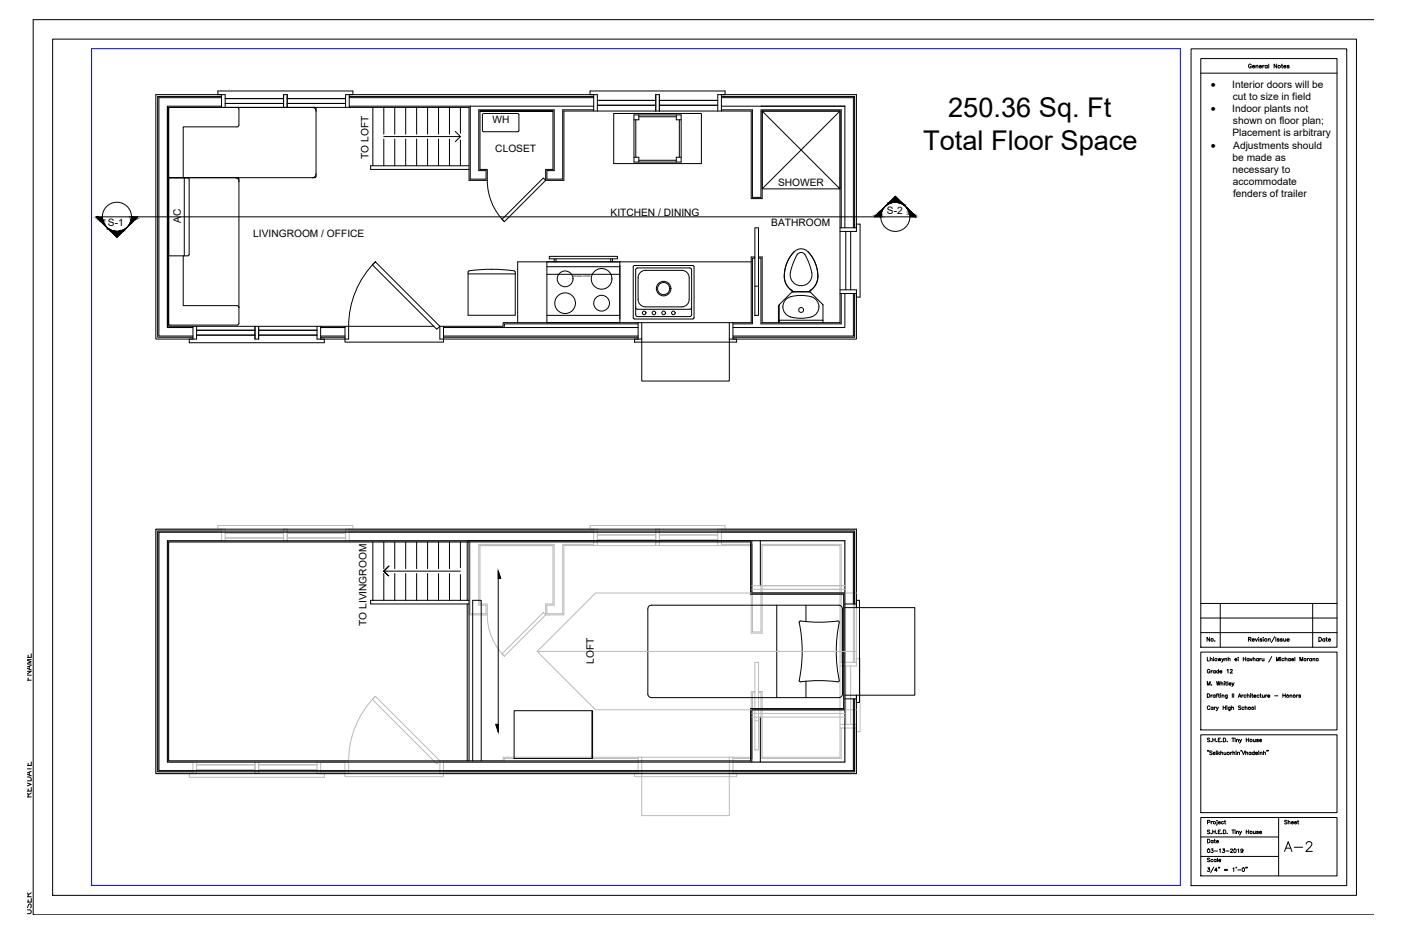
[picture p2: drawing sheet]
<svg xmlns="http://www.w3.org/2000/svg" width="914mm" height="610mm" viewBox="0 0 914 610" stroke-linecap="round" stroke-linejoin="round" font-family="sans-serif">
<!-- layer: Viewport -->
<path d="M60 32h710v546h-710z" fill="none" stroke="#00f" stroke-width=".65"/>
<!-- layer: 0 -->
<g fill="none" stroke="#000" stroke-width=".65">
<path d="M897 13h-875v584h875M34 26h851v558h-851zM777 32h102v546h-102zM784 38h89v384h-89zM784 48h89M109 69v145h17h-17v-145h36M111 70l-1 1v44l1 1M142 62v-3h88v3M145 63h-42v157h23M145 64h-41v155h22M145 62v8M147 70v-8h-45v159h24v-8"/>
<path d="M147 68h38M147 64h38M155 70l1 1v11l-1 1h-35v33M185 70v-8h2v8M187 68h39M187 64h39M204 70l1 1 1 1M205 70l1 1v44v1h-95M226 70v-8h164v10M228 69h159M228 63h159M228 64h159"/>
<path d="M228 62v8M243 70v38M250 70v18M258 70v18M265 70v18M272 70v18M279 70v18M286 70v18M293 70v18M301 70v17M307 69v48h10v-6h-5v-39h50v39h-5v6h10v-45h20M313 72v39h5v7"/>
<path d="M315 74h23l1 1v10l-1 1h-23v-1zM361 72h-48h48M361 72v39h-5v7l-1-2-27 27 1 2M385 62v-3h88v3M387 62v10M390 69h38M390 66h38M401 74h57v33h-57zM428 72v-10h2v10M430 69h38M430 66h38M468 72v-10h91v89h-11"/>
<path d="M471 72h20v57h6v-57h52v77M471 63h87v86M471 64h86v85M471 69h80v80M471 62v10M497 72h51v139h-51v-43h-2M497 72v51h51v-51h-51l51 51M497 72v58h-7v-58h-122v46h-12l-27 27M548 72l-51 51M250 91v17M258 91v17M265 91v17"/>
<path d="M272 91v17M279 91v17M286 91v17M293 91v17M297 86l4 3h-51M301 89l-4 4M301 91v17M110 116h13v1v49v1h-13zM111 116h-1M120 116v51M154 116l1 1 1 1M155 116l1 1v94l-1 1h-44h-1v-95"/>
<path d="M206 114v1l-2 1M306 108h-64v3h64M318 118a38 38 0 0 0 11 27M318 118h-12v-48h-196v143h118M63 142l13 13 14-13M67 142h531l-14-14-13 14M493 149h2v57h-2zM548 149h11M552 151v38M555 151v38M559 146h2v48h-2v-5h-11M120 167v32h35l1 2"/>
<path d="M245 171a60 60 0 0 0-17 42M245 171l42 42-2 2-42-42zM306 179h30M306 177a81 81 0 0 1 30 0v29h-30zM321 176h.1M357 171v40h48v-40M357 174h48M359 167h44v2h-44zM362 169v2M363 169v2M399 169v2M400 169v2"/>
<path d="M414 174h39v34h-39zM415 175h36v1v30l-1 1-35-1v-1v-29zM418 178l2-1 1-1h24a5 5 0 0 1 5 5v15a5 5 0 0 1-5 4h-24a5 5 0 0 1-5-4v-15zM490 171h-152v40M493 168h-3v43h-162v2h-41v8h129v-10M493 169h-2v42h-13M495 169h2v42h52v-19M493 187h2M548 192h11M551 192v22h-73M557 192v27h-79M558 192v28h-80"/>
<path d="M559 192v29h-81v-10M128 213v8h-4v3h88v-3M128 216h38M128 219h38M166 213v8h3v-8M169 216h38M169 219h38M207 213v8h21v-8M209 219h16M209 214h16M209 213v8M225 213v10h64v-10"/>
<path d="M228 213h55M289 219h127M329 214h87M357 206h48M415 201l1 1h34l1-1M416 211h-87v3h-40M419 211v10h-5v2h67v-2h-5v-10M209 220h16M289 220h127M109 353h442v144h-442zM110 354h380v34h61v74h-61v35h-380zM243 354v38"/>
<path d="M250 354v17M258 354v17M265 354v17M272 354v17M279 354v17M286 354v17M293 354v17M301 354v17M305 354v38M306 354v143M491 353v34h60M496 353v29"/>
<path d="M250 373l4 3-4-3 4-4-4 4h51M250 374v18M258 374v18M265 374v18M272 374v18M279 374v18M286 374v18M293 374v18M301 375v17M325 378h2l-2-5v105l-1-5h1M305 394v103M306 392h-64v2h64"/>
<path d="M424 396l1-1h123l2 2v57l-3 1h-123l-1-2v-56zM507 395v60M526 395v11M551 397h8v-52h-457v160h457v-51M551 394h8M557 394v-47h-453v156h453v-47M558 394v-47h-455v157h455v-48M559 392h2v67h-2v-5h-8M784 394h89M796 394v28M857 394v28M522 405l12 1 13-1"/>
<path d="M522 405v1a110 110 0 0 1 0 39 130 130 0 0 1 26 0 110 110 0 0 1 0-39l-1-1M784 403h89M784 413h89M815 417h1v-1h-1v3M816 417l1 2M817 418h2a.8 .8 0 0 0-1-1 .8 .8 0 0 0-1 1 .8 .8 0 0 0 1 0h1M819 417l1 2 1-2M821 416h.1M821 417v2M824 417h-2l2 1h-2M824 416h.1M825 417v2"/>
<path d="M828 417h1v2M828 417v2M832 416l-2 3M833 416v3M835 417h-1l1 1h-1M837 417h-1l1 1h-1M838 417v1h1M839 417v2M840 418h1a.8 .8 0 0 0-1-1 .8 .8 0 0 0 0 1 .8 .8 0 0 0 1 0M784 426h89v50h-89zM788 429v2h1M790 437a.9 .9 0 0 0-1 0 .9 .9 0 0 0-1 1 .8 .8 0 0 0 1 1 .8 .8 0 0 0 1-1h-1"/>
<path d="M790 430h1v1M790 429v2M790 438v1M791 438h-1M792 429h.1M792 430v1M793 438a.8 .8 0 0 0-1 0 .8 .8 0 0 0 0 1 .8 .8 0 0 0 1 0M793 438v1M795 430v1l1-1v1l1-1M795 438a.8 .8 0 0 0-1 0 .8 .8 0 0 0 0 1 .8 .8 0 0 0 1 0M795 437v2M796 438h2a1 1 0 0 0-2 0 .8 .8 0 0 0 0 1 1 1 0 0 0 2 0"/>
<path d="M797 430l1 1 1-1M798 431l-1 1M799 430h2v1M799 430v1M801 437v2M802 430h1v1M802 429v2M803 437h1l-1 2h1M806 430h1a.8 .8 0 0 0-1 0 .8 .8 0 0 0 0 1 .8 .8 0 0 0 1 0M808 429h.1M808 430v1M811 429v2"/>
<path d="M811 430h2M813 429v2M815 430a.8 .8 0 0 0-1 0 .8 .8 0 0 0 0 1 .8 .8 0 0 0 1 0M815 430v1M816 430l1 1v-1M818 430h1v1M818 429v2M821 430a.8 .8 0 0 0-1 0 .8 .8 0 0 0 0 1 .8 .8 0 0 0 1 0M821 430v1M822 430v1M823 430h-1M824 430v1h1"/>
<path d="M825 430v1M830 429l-2 3M833 431v-2l1 2 1-2v2M836 429h.1M836 430v1M838 430a.8 .8 0 0 0-1 0 .8 .8 0 0 0 0 1 .8 .8 0 0 0 1 0M839 430h1v1M839 429v2M842 430a.8 .8 0 0 0-1 0 .8 .8 0 0 0 0 1 .8 .8 0 0 0 1 0M842 430v1M843 430h1a.8 .8 0 0 0-1 0 .8 .8 0 0 0 0 1 .8 .8 0 0 0 1 0M845 429v2"/>
<path d="M848 431v-2l1 2 1-2v2M853 430v1M854 430h-1M856 430a.8 .8 0 0 0-1 0 .8 .8 0 0 0 0 1 .8 .8 0 0 0 1 0M856 430v1M857 430h1v1M857 430v1M526 445v10M551 456h8M788 447v-2l1 2 1-2v2M788 453h1a1.3 1.3 0 0 1 1 1 1.3 1.3 0 0 1-1 1h-1zM790 454v1"/>
<path d="M791 447h.1M791 454h-1M793 454a.8 .8 0 0 0-1 0 .8 .8 0 0 0 0 1 .8 .8 0 0 0 1 0M793 454v1M794 454h1M794 445l1 2v-2l1 2v-2M795 453h-1v2M795 454h1M795 453v2h1M797 453h.1M797 454v1M797 446h1v1"/>
<path d="M797 445v2M798 454h1v1M798 454v1M799 445h.1M799 446v1M800 446h1M800 445v2h1M801 454v2h-1M801 454a.8 .8 0 0 0-1 0 .8 .8 0 0 0 0 1 .8 .8 0 0 0 1 0M801 445v2M802 446h2a1 1 0 0 0-2 0 .8 .8 0 0 0 0 1 1 1 0 0 0 2 0M804 446l1 1v-1"/>
<path d="M804 453v2M805 447l-1 1M805 453v2M808 455l1-2 1 2M809 454h1M811 454v1M811 454h.1M813 454a.8 .8 0 0 0-1 0 .8 .8 0 0 0 0 1 .8 .8 0 0 0 1 0M814 454h1v1M814 453v2M816 453h.1M816 454v1"/>
<path d="M817 454h1M817 453v2h1M818 454h2a.8 .8 0 0 0-1 0 .8 .8 0 0 0 0 1 .8 .8 0 0 0 1 0M822 454a.8 .8 0 0 0-1 0 .8 .8 0 0 0 0 1 .8 .8 0 0 0 1 0M822 454h1M823 453v2M824 454v1h1M825 454v1M826 454v1M827 454h-1M827 454h2a.8 .8 0 0 0-1 0 .8 .8 0 0 0 0 1 .8 .8 0 0 0 1 0M832 454h2"/>
<path d="M837 453v2M837 454h2M839 453v2M842 454h1v1M842 454v1M846 454v1M847 454h-1M849 454h-1l1 1h-1M336 464h51v31h-51zM386 464v31M496 468v29M551 463h-60v34"/>
<path d="M784 480h89v50h-89zM790 461a.9 .9 0 0 0-1 0 .9 .9 0 0 0-1 1 .9 .9 0 0 0 1 1 .9 .9 0 0 0 1 0M792 462a.8 .8 0 0 0-1 0 .8 .8 0 0 0 0 1 .8 .8 0 0 0 1 0M792 462v1M793 462v1M794 462h-1M794 462l1 1v-1M795 463l-1 1M798 461v2M798 462h2M800 461v2M801 461h.1"/>
<path d="M801 462v1M803 462v2h-1M803 462a.8 .8 0 0 0-1 0 .8 .8 0 0 0 0 1 .8 .8 0 0 0 1 0M804 462h1v1M804 461v2M810 461h-2l2 1-1 1h-1M812 462a.8 .8 0 0 0-1 0 .8 .8 0 0 0 0 1 .8 .8 0 0 0 1 0M813 462h1v1M813 461v2M819 461v2M309 497v-105h5v105M788 490h.1"/>
<path d="M789 490h.1M790 482h-2l2 1-1 1h-1M791 484h.1M791 490h-2l2 2h-2M792 482v2M792 483h1M792 492h1a.8 .8 0 0 0-1-1 .8 .8 0 0 0 0 1 .8 .8 0 0 0 0 1l1-1M793 482v2M794 490h.1M794 491v2M794 484h.1M795 490v3"/>
<path d="M795 483h1M795 492l1 1M796 491l-1 1M797 482h-2v2h2M797 491h1v2M797 490v3M797 484h.1M798 482h1a1.3 1.3 0 0 1 1 1 1.3 1.3 0 0 1-1 1h-1zM799 491v1h1M800 491v2M801 484h.1M803 491v2"/>
<path d="M804 482h2M804 491l-1 1M805 491h1v2M805 490v3M805 482v2M806 482h.1M806 483v1M807 490h.1M807 491v2M807 483h1v1M807 483v1M808 491h1v2"/>
<path d="M808 491v2M809 483l1 1v-1M810 484l-1 1M810 490h.1M811 490l1 3v-3M813 491h1v2M813 490v3M813 482v2M813 483h2M815 482v2M816 491a.8 .8 0 0 0-1 0 .8 .8 0 0 0 0 1 .8 .8 0 0 0 1 0M816 491v2"/>
<path d="M818 483v1h1M819 491a.8 .8 0 0 0-1 0 .8 .8 0 0 0 0 1 .8 .8 0 0 0 1 0M819 490v3M819 483v1M819 492h2a.8 .8 0 0 0-1-1 .8 .8 0 0 0-1 1 .8 .8 0 0 0 1 1l1-1M821 483h-1l1 1h-1M821 490h.1M822 491v2M822 483h1a.8 .8 0 0 0-1 0 .8 .8 0 0 0 1 1M822 491h2v2M825 491h1v2M825 490v3"/>
<path d="M827 490h.1M828 490h-1M784 534h89v38h-89zM788 537h1l1-1-2-1v3M791 536v2M791 536v1M794 536h.1M794 536v2v1M795 537h2a1.1 1.1 0 0 0-2-1 .7 .7 0 0 0 0 1h2M799 537a1.1 1.1 0 0 0-2-1 1 1 0 0 0 0 2 1.1 1.1 0 0 0 2-1M799 536h1M799 535v2l1 1"/>
<path d="M835 534v38M784 559h51M784 546h51M790 542h-2l2 2h-2M791 544h.1M792 542v2M792 543h1M793 542v2M794 544h.1M795 543h1M797 542h-2v2h2M797 544h.1"/>
<path d="M798 542h1a1.3 1.3 0 0 1 1 1 1.3 1.3 0 0 1-1 1h-1zM801 544h.1M804 542h2M805 542v2M806 542h.1M806 543v1M807 543h1v1M807 543v1M809 543l1 1v-1M810 544l-1 1M813 543h2M813 542v2"/>
<path d="M815 542v2M818 543v1h1M819 543v1M821 543h-1l1 1h-1M822 543h1a.7 .7 0 0 0-1 0 .7 .7 0 0 0 0 1h1M788 566h1v1a1 1 0 0 1 0 2 .8 .8 0 0 1-1-1M792 566l-2 4M794 568h-1l1-2v3M795 566v1M796 566v1M799 567h2M799 568h2"/>
<path d="M805 567v-1v3M807 566v1M808 568h2M813 566v1M814 566v1"/>
<circle cx="76" cy="142" r="10"/>
<circle cx="584" cy="142" r="10"/>
<circle cx="369" cy="198" r="7"/>
<circle cx="369" cy="182" r="5"/>
<circle cx="393" cy="182" r="7"/>
<circle cx="393" cy="198" r="5"/>
<circle cx="433" cy="188" r="5"/>
<circle cx="433" cy="188" r="4"/>
<circle cx="420" cy="204" r="1.2"/>
<circle cx="427" cy="204" r="1.2"/>
<circle cx="433" cy="204" r="1.2"/>
<circle cx="439" cy="204" r="1.2"/>
<circle cx="826" cy="418" r=".8"/>
<circle cx="794" cy="431" r=".8"/>
<circle cx="852" cy="431" r=".8"/>
<circle cx="860" cy="431" r=".8"/>
<circle cx="840" cy="454" r=".8"/>
<circle cx="845" cy="454" r=".8"/>
<circle cx="815" cy="462" r=".8"/>
<circle cx="818" cy="462" r=".8"/>
<circle cx="802" cy="492" r=".8"/>
<circle cx="817" cy="483" r=".8"/>
<circle cx="793" cy="537" r=".8"/>
<circle cx="817" cy="543" r=".8"/>
<circle cx="811" cy="568" r="1.1"/>
</g>
<!-- layer: P-SANR-FIXT -->
<g fill="none" stroke="#000" stroke-width=".65">
<path d="M515 169l-3 6v5M515 169a23 23 0 0 0-3 11M518 164l-3 5M518 164a6 6 0 0 1 9 0M521 165a4 4 0 0 1 5 3l3 6a9 9 0 0 1-2 11 7 7 0 0 1-9 0 7 7 0 0 1-2-9l2-6zM527 164l4 5M531 169l2 6 1 5M531 169a24 24 0 0 1 3 11M508 200h.1M509 200h-1v10M512 180a11 11 0 0 0 4 9M512 180l1 5 3 4"/>
<path d="M513 195a19 19 0 0 1 20 0 7 7 0 0 1 1 9 7 7 0 0 1-8 4h-6a8 8 0 0 1-9-9zM516 189l1 1M517 191l-8 8v10M517 191h12M517 190v1M518 191h10M518 190h.1M527 190h1M529 190v1M529 191l8 8v10M529 189v1M534 180a11 11 0 0 1-5 9"/>
<path d="M534 180l-1 5-4 4M508 209v1M508 210h1M508 209h.1M509 211v-2h28v2"/>
<circle cx="523" cy="202" r="1.6"/>
</g>
<!-- layer: Hidden Line -->
<path d="M414 75h31v31h-31zM415 78v25M417 75v3h-3M417 76h24M441 75v3h4M443 78v25M414 103h3v3M417 105h24M445 103h-4v3M357 179h48M419 221v28h57v-28M559 397h38v57h-38" fill="none" stroke="#000" stroke-width=".65"/>
<!-- layer: 0 -->
<g fill="#000" stroke="#000" stroke-width=".65">
<path d="M577 135v1zM578 134v1zM578 134h1zM580 132l4-4 4 4zM590 134l1 1zM591 135l1 1zM69 147v1zM72 151h8l-4 4zM80 150h1zM82 149h1zM84 147l-1 1zM325 373l2 5h-2z"/>
<path d="M324 473h1v5z"/>
<path d="M572 140l3 1v-1zM572 141v-1l3 1z"/>
<path d="M573 139l2 1v-1zM573 139l2 1h-3z"/>
<path d="M574 138l1 1v-1zM574 138l1 1h-2z"/>
<path d="M575 138h1zM574 138h1z"/>
<path d="M575 137l1 1v-1zM575 137l1 1h-1z"/>
<path d="M576 136v1zM576 136l-1 1z"/>
<path d="M577 136h-1zM576 136h1z"/>
<path d="M579 133v1l1-1zM579 133v1z"/>
<path d="M580 133h1zM579 133h1z"/>
<path d="M580 133h1zM580 133h1h-1z"/>
<path d="M580 132h2zM580 133h1z"/>
<path d="M580 132h3zM580 132h2z"/>
<path d="M580 132h4zM580 132h3z"/>
<path d="M580 132h4zM580 132h4z"/>
<path d="M584 132h4zM584 132h4z"/>
<path d="M585 132h3zM585 132h3z"/>
<path d="M586 132h3zM586 132h3z"/>
<path d="M587 132l2 1zM587 132l2 1z"/>
<path d="M587 133h2zM587 133h2z"/>
<path d="M588 133h1zM588 133h1z"/>
<path d="M589 133l1 1zM589 133l1 1z"/>
<path d="M592 136h1zM592 136h1z"/>
<path d="M592 136l1 1zM592 136l1 1z"/>
<path d="M593 137l1 1zM593 137l1 1h-1z"/>
<path d="M593 138h2zM593 138h2h-2z"/>
<path d="M593 138l3 1-1-1zM593 138l3 1h-2z"/>
<path d="M594 139l2 1v-1zM594 139l2 1h-2z"/>
<path d="M594 140l3 1-1-1zM594 140l3 1h-3z"/>
<path d="M63 142h4zM63 142h4h-3z"/>
<path d="M64 142l3 1v-1zM64 142l3 1h-3z"/>
<path d="M64 143l3 1v-1zM64 143l3 1h-2z"/>
<path d="M65 144l2 1v-1zM65 144l2 1h-1z"/>
<path d="M66 145h2h-1zM66 145h2z"/>
<path d="M67 145l1 1v-1zM67 145l1 1z"/>
<path d="M67 146l1 1zM67 146l1 1z"/>
<path d="M68 147h1zM68 147h1z"/>
<path d="M70 149l1 1zM70 149l1 1z"/>
<path d="M71 150h1zM71 150h1z"/>
<path d="M71 150h2zM71 150h2z"/>
<path d="M72 150l1 1zM72 150l1 1z"/>
<path d="M72 151h2zM72 151h2z"/>
<path d="M72 151h3zM72 151h3z"/>
<path d="M72 151h4zM72 151h4z"/>
<path d="M72 151h4zM72 151h4z"/>
<path d="M77 151h3zM76 151h4z"/>
<path d="M78 151h2zM77 151h3z"/>
<path d="M79 151h2zM78 151h2z"/>
<path d="M79 151h2zM79 151h2z"/>
<path d="M80 150h1zM79 151h2z"/>
<path d="M82 150h-1zM81 150h1z"/>
<path d="M82 149v1zM82 150v-1z"/>
<path d="M85 146v1v-1zM85 146l-1 1z"/>
<path d="M85 145v1l1-1zM85 145v1z"/>
<path d="M85 145h1h1zM85 145h1h-1z"/>
<path d="M86 144l1 1v-1zM86 144l1 1h-2z"/>
<path d="M86 143l1 1 1-1zM86 143l1 1h-1z"/>
<path d="M86 142l2 1 1-1zM86 142l2 1h-2z"/>
<path d="M86 142h3h1zM86 142h3h-3z"/>
<path d="M572 141l3 1v-1zM571 142l1-1 3 1z"/>
<path d="M594 141l4 1-1-1zM594 141l4 1h-4z"/>
</g>
<!-- layer: Footprint -->
<g fill="none" stroke="#bababa" stroke-width=".65">
<path d="M109 353v144h17M142 345v-2h88v2M145 347h-42v157h23M145 347h-41v156h22M145 353h-36v144h119M145 345v9M147 354v-9h-45v160h24v-8M147 351h38M147 348h38M185 354v-9h2v9M187 351h39M187 348h39"/>
<path d="M226 354v-9h164v11M228 353h159M228 347h159M228 345v9M307 353v48h10v-6h-5v-40h50v40h-5v6h10v-46h20M313 356v38h5v7M361 356h-48h48M361 356v38h-5v7l-2-1M385 345v-2h88v2M387 345v11M390 352h38M390 349h38"/>
<path d="M428 356v-11h2v11M430 352h38M430 349h38M468 356v-11h91v90h-11M471 355h20v57h6v-57h52v77M471 347h87v85M471 347h86v85M471 353h80v79M471 345v11M355 400l-27 27M491 385h60M491 382h60"/>
<path d="M559 387h-170l-38 38 38 38h170M318 401a38 38 0 0 0 11 27M318 401h-12v-47h-196v143h118M328 427l1 1 27-27h12v-45h122v57h7v-57h51v138h-51v-43h-2M351 425h208M493 432h2v57h-2zM548 432h11M552 435v38M555 435v38M559 430h2v48h-2v-5h-11M245 455a60 60 0 0 0-17 42M245 455l42 42-2 2-42-43z"/>
<path d="M493 451h-3v43h-162v3h-41v8h129v-11M493 452h-2v43h-13M495 452h2v43h52v-20M491 468h60M491 466h60M493 470h2M548 475h11M551 475v22h-73M557 475v28h-79M558 475v29h-80M559 476v29h-81v-11M128 497v8h-4v2h88v-2"/>
<path d="M128 499h38M166 497v8h3v-8M169 499h38M207 497v8h21v-8M209 497h16M209 497v8M225 497v10h64v-10M329 497h87M416 495h-87v2h-40M419 494v11h-5v2h67v-2h-5M476 494v11M128 502h38"/>
<path d="M169 502h38M209 504h16M209 503h16M289 504h127M289 503h127M419 505v27h57v-27"/>
</g>
<g font-size="17.7">
<text x="619" y="77">250.36 Sq. Ft</text>
<text x="602" y="98">Total Floor Space</text>
</g>
<text font-size="10.6" x="837" y="557">A-2</text>
<g font-size="7">
<text x="790" y="57">·</text>
<text x="790" y="73">·</text>
<text x="790" y="97">·</text>
</g>
<g font-size="6.7">
<text x="804" y="57">Interior doors will be</text>
<text x="805" y="65">cut to size in field</text>
<text x="804" y="73">Indoor plants not</text>
<text x="322" y="80">WH</text>
<text x="805" y="81">shown on floor plan;</text>
<text x="804" y="89">Placement is arbitrary</text>
<text x="323" y="99">CLOSET</text>
<text x="805" y="97">Adjustments should</text>
<text x="240" y="104" transform="rotate(-90 240 104)">TO LOFT</text>
<text x="804" y="105">be made as</text>
<text x="804" y="113">necessary to</text>
<text x="508" y="121">SHOWER</text>
<text x="805" y="121">accommodate</text>
<text x="805" y="129">fenders of trailer</text>
<text x="399" y="141">KITCHEN / DINING</text>
<text x="579" y="140">S-2</text>
<text x="70" y="148">S-1</text>
<text x="118" y="145" transform="rotate(-90 118 145)">AC</text>
<text x="503" y="148">BATHROOM</text>
<text x="165" y="155">LIVINGROOM / OFFICE</text>
<text x="239" y="409" transform="rotate(-90 239 409)">TO LIVINGROOM</text>
<text x="388" y="433" transform="rotate(-90 388 433)">LOFT</text>
</g>
<g font-size="6.2">
<text x="22" y="445" transform="rotate(-90 22 445)">FNAME</text>
<text x="22" y="521" transform="rotate(-90 22 521)">REVDATE</text>
<text x="22" y="598" transform="rotate(-90 22 598)">USER</text>
</g>
<g font-size="5.7">
<text x="814" y="46">General Notes</text>
<text x="787" y="420">No.</text>
<text x="860" y="420">Date</text>
<text x="837" y="539">Sheet</text>
<text x="787" y="551">Date</text>
<text x="787" y="558">03-13-2019</text>
<text x="787" y="564">Scale</text>
</g>
<text font-size="1.7" x="374" y="181">RANGE HOOD</text>
</svg>
